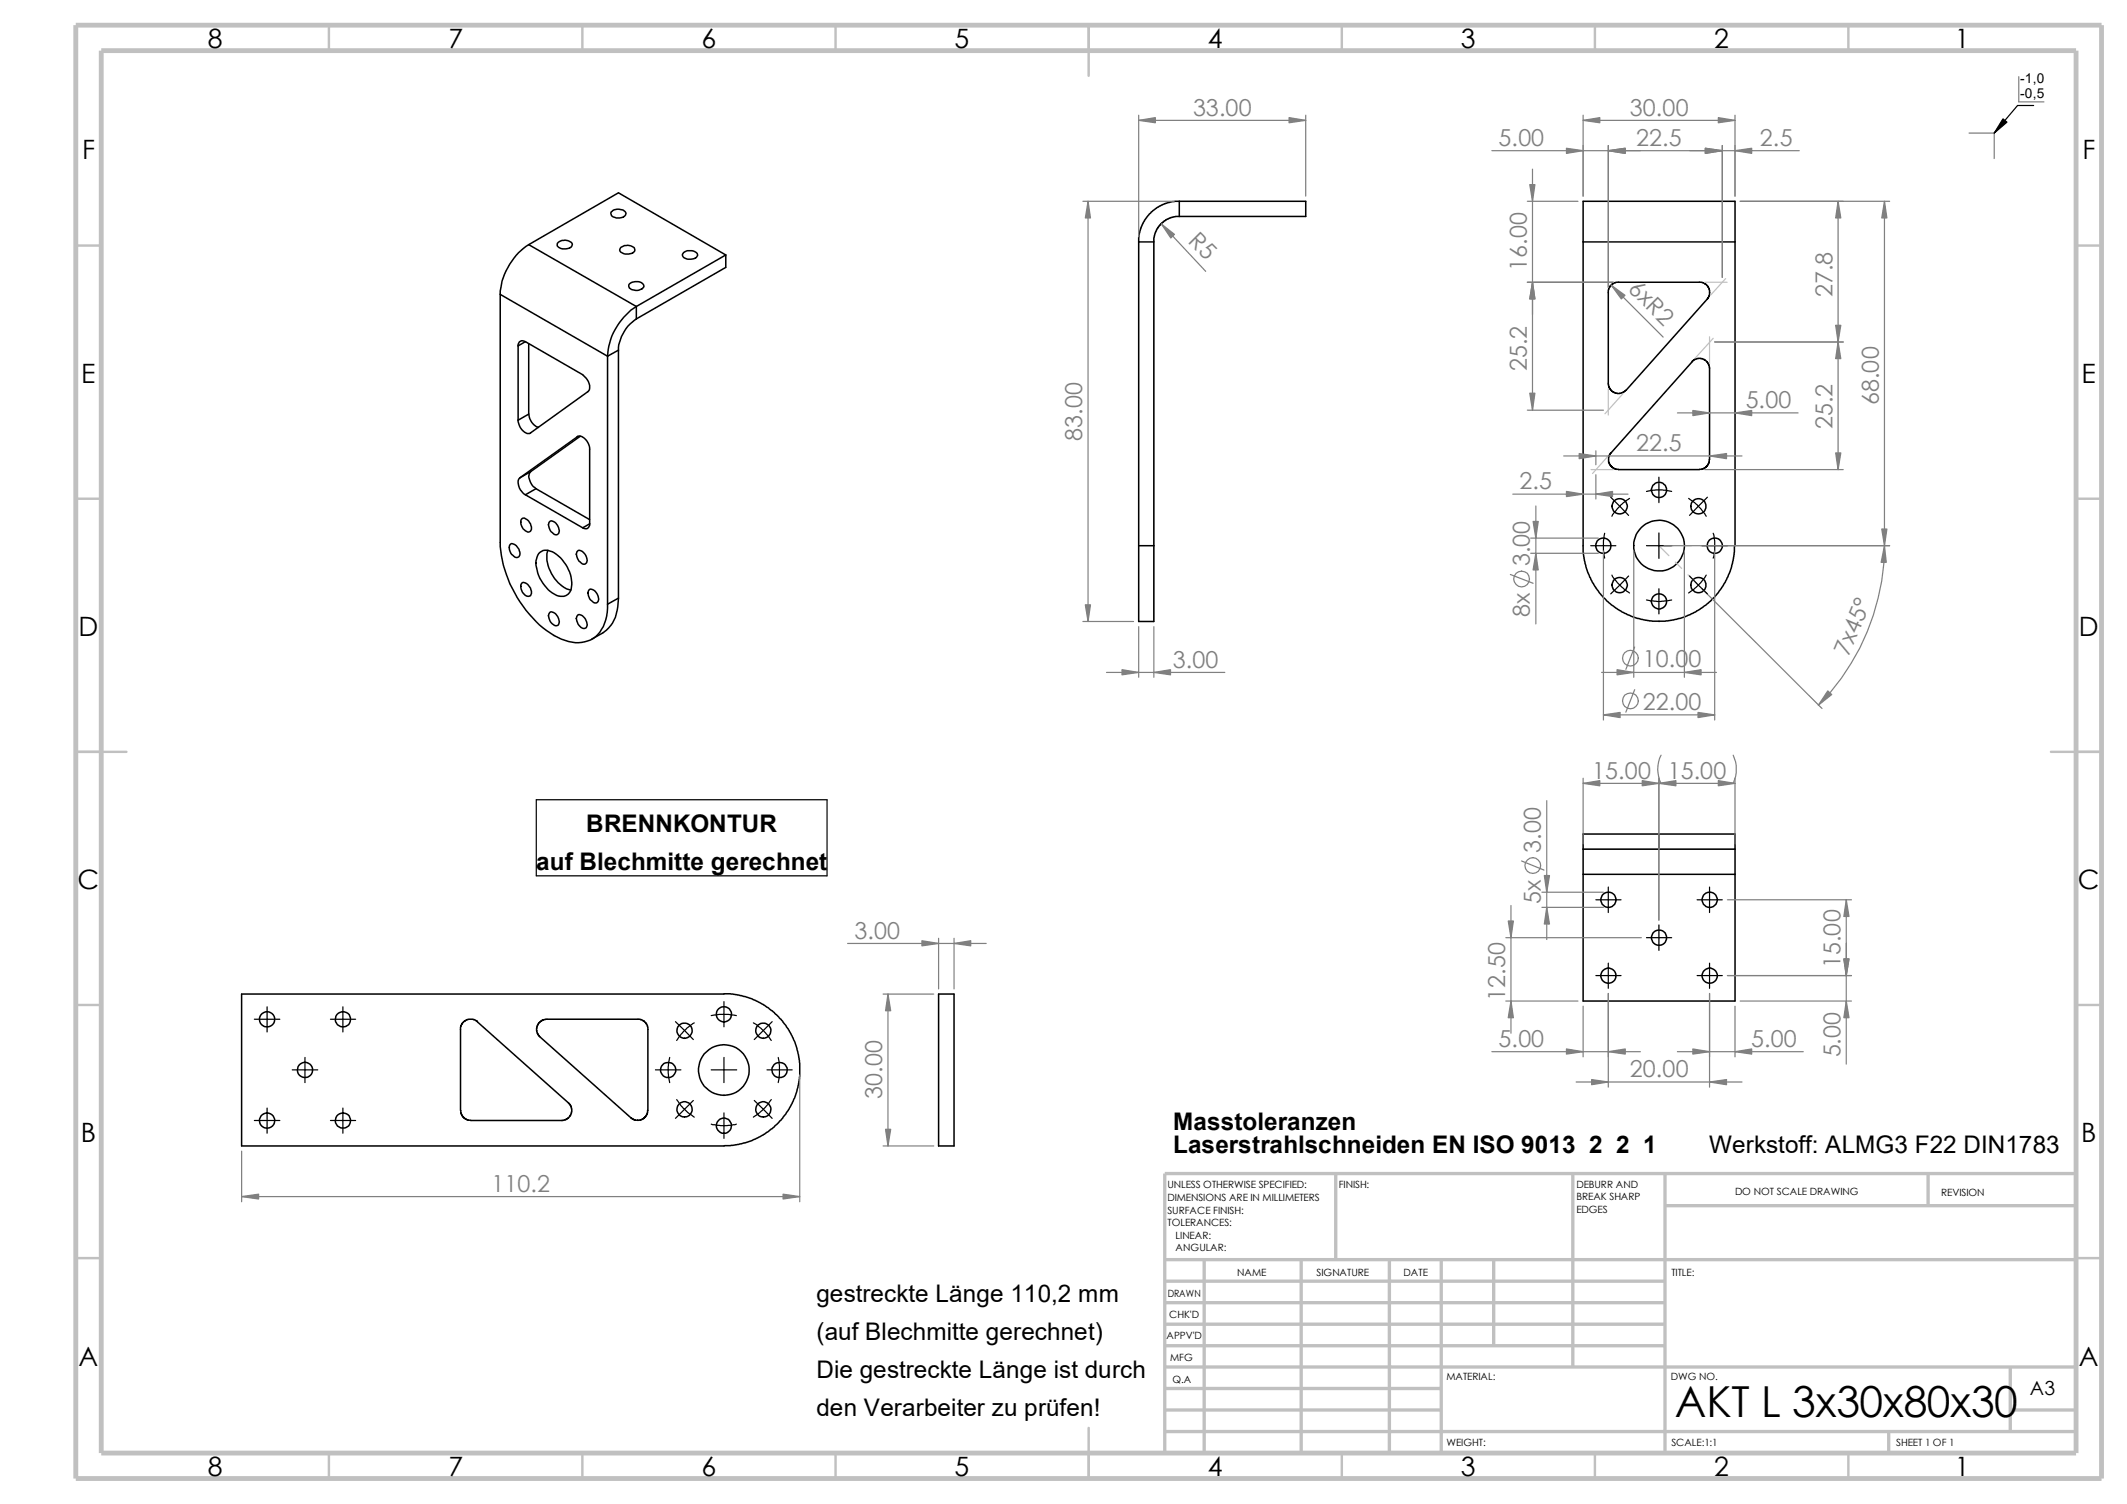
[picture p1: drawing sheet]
<svg xmlns="http://www.w3.org/2000/svg" width="297mm" height="210mm" viewBox="0 0 297 210" stroke-linecap="round" stroke-linejoin="round" font-family="sans-serif">
<g fill="none" stroke="#c0c0c0" stroke-width=".34">
<path d="M45.9 3.5v3.6M81.3 3.5v3.6M116.7 3.5v3.6M152 3.5v7.1M187.4 3.5v3.6M222.7 3.5v3.6M258.1 3.5v3.6M10.6 34.3h3.5M289.9 34.3h3.6M10.6 69.6h3.5M289.9 69.6h3.6M10.6 105h7.1"/>
<path d="M286.4 105h7.1M10.6 140.3h3.5M289.9 140.3h3.6M10.6 175.7h3.5M289.9 175.7h3.6M152 199.4v7.1M45.9 202.9v3.6M81.3 202.9v3.6M116.7 202.9v3.6M187.4 202.9v3.6M222.7 202.9v3.6M258.1 202.9v3.6"/>
</g>
<g fill="none" stroke="#c0c0c0" stroke-width=".47">
<path d="M162.6 178.9h69.9M162.6 175.9h127.3M168.1 175.9v27M181.7 175.9v27M186.5 163.9v12M194 175.9v27M201.3 175.9v27M208.6 175.9v12M219.6 163.9v27M232.5 168.4h57.4M232.5 163.9v39M269.2 163.9v4.5"/>
<path d="M289.9 163.9h-127.3v39M162.6 196.9h38.7M162.6 190.9h127.3M162.6 193.9h38.7M162.6 181.9h69.9M162.6 184.9h69.9M162.6 187.9h69.9M162.6 199.9h127.3M263.7 199.9v3M280.7 196.9h9.2M280.7 190.9v9"/>
</g>
<path d="M10.6 3.5h282.9v203h-282.9zM14.1 7.1h275.8v195.8h-275.8z" fill="none" stroke="#c0c0c0" stroke-width=".68" stroke-linecap="butt"/>
<g fill="none" stroke="#000" stroke-width=".21">
<path d="M73.8 34.2a8.9 8.9 0 0 0-4 6.9M73.8 34.2l15.1 8.6M73.8 34.2l12.6-7.3 14.9 8.7M77.9 34a1.32 1.32 0 0 1 2 .1 1.07 1.07 0 0 1-1.3 .7 .63 .63 0 0 1-.7-.8zM85.3 29.6a1.43 1.43 0 0 1 2.1 .1 .72 .72 0 0 1-.9 .7 .95 .95 0 0 1-1.2-.7zM86.7 34.5a1.39 1.39 0 0 1 1.9 .2 .68 .68 0 0 1-.8 .8 1.14 1.14 0 0 1-1.3-.6zM87.8 39.7a1.43 1.43 0 0 1 2.1 .1 .63 .63 0 0 1-.7 .7 1.3 1.3 0 0 1-1.4-.4zM95.5 35.3a1.35 1.35 0 0 1 1.9 .3 1.11 1.11 0 0 1-1.5 .6 .53 .53 0 0 1-.5-.3 .53 .53 0 0 1 .1-.6zM101.3 35.6l-12.4 7.2M101.3 35.6v1.7l-12.4 7.2M159 33.8h2.1M159 33.8v42.4"/>
<path d="M161.1 33.8v42.4M164.7 28.1h17.6v2.1h-17.6M164.7 28.1v2.1M164.7 30.2h-.6l-.7 .2-.6 .3-.7 .5-.3 .5-.4 .6-.3 .9v.6M164.7 28.1l-1 .1-1.1 .2-.9 .5-1 .7-.8 1-.6 1.1-.3 1.1v1M221.1 33.8v43.3l.1 1.1 .5 1.7 .6 1.4 1.1 1.5 1.6 1.7 1.5 1 1.4 .6 1.7 .5 1.1 .1h.9M221.1 33.8h21.2M221.1 33.8v-5.7h21.2v5.7M225 39.8l.7-.4h11.9l.5 .2 .4 .4 .3 .9-.3 .8-11.4 12.8-.4 .3-.5 .1h-.6l-.4-.2-.5-.5-.1-.5v-13.2zM242.3 33.8v42.4M69.8 41.1v34.6a16.8 16.8 0 0 0 7 12.7 5.8 5.8 0 0 0 5.7 1 5.1 5.1 0 0 0 2.3-5M69.8 41.1l15 8.6"/>
<path d="M72.3 48.3v10.4M73.4 47.7l8 4.6a1.96 1.96 0 0 1 .8 2.3l-8.1 5.9a1.21 1.21 0 0 1-1.5-.9l-.3-.9M73.4 47.7l-1.1 .6M73.4 47.7a.63 .63 0 0 0-.7 0 .63 .63 0 0 0-.4 .6M73.8 57.8a2.17 2.17 0 0 0 1.4 1.9M73.8 57.8l-1.5 .9M73.8 48v9.8M84.8 49.7v34.7M86.4 48.9l-1.6 .8M86.4 48.9v34.6M88.9 44.5a5.6 5.6 0 0 0-2.5 4.4M88.9 42.8v1.7"/>
<path d="M88.9 42.8a9 9 0 0 0-4.1 6.9M71.2 76a.82 .82 0 0 1 1.1 .5 .82 .82 0 0 1-.1 1.4 1.3 1.3 0 0 1-1-1.9zM72.6 66.7a1.4 1.4 0 0 0 .2 1.9l.6 .5M72.9 72.5a.82 .82 0 0 1 1.1 .5 .82 .82 0 0 1-.2 1.3 1.34 1.34 0 0 1-.9-1.8zM73.4 69.1l8 4.6M74.1 65.9l-1.5 .8M74.1 65.9l-.1 .1a1.7 1.7 0 0 0 .5 1.9l.3 .3M74.8 68.2l-1.4 .9M74.8 68.2l7.5 4.4M75.2 77.3a1.49 1.49 0 0 1 1.9-.3 5.2 5.2 0 0 1 2.7 5.3 1.43 1.43 0 0 1-2.4 .7 5.1 5.1 0 0 1-2.5-5zM76.5 76.8a5 5 0 0 0 2.3 5.2l.9 .4M76.8 72.9a.82 .82 0 0 1 1.1 .5 .82 .82 0 0 1-.2 1.3 1.3 1.3 0 0 1-.9-1.8z"/>
<path d="M80.6 61l-8 5.7M80.6 61a1.04 1.04 0 0 1 1.4 .6l.3 .9v10.7M80.6 77a.82 .82 0 0 1 1.1 .5 .82 .82 0 0 1-.1 1.3 1.42 1.42 0 0 1-1-1.8zM80.7 60.9l-.1 .1M81 60.9l-6.9 5M82.3 73.2l-.9 .5M82.3 73.2a.59 .59 0 0 1-.2 .6 .59 .59 0 0 1-.7-.1M159 76.2h2.1M159 76.2v10.6h2.1v-10.6M237.3 65.5h.4l.5-.2 .3-.5 .2-.6v-12.9l-.2-.5-.4-.5-.4-.2-.6-.1-.8 .4-11.4 12.9-.3 .5v.7l.3 .5 .2 .3 .5 .2 .4 .1h11.3M242.2 76.2v.9l-.2 1.1-.4 1.7-.7 1.4-.5 .9-1 1.2-1.8 1.5-1.5 .9-1.5 .6-.9 .2-2.1 .2M72.9 81.4a.82 .82 0 0 1 1.1 .6 .9 .9 0 0 1 0 1.2 1.2 1.2 0 0 1-1.3-1.3z"/>
<path d="M76.8 85.6a.82 .82 0 0 1 1.1 .5 .82 .82 0 0 1-.2 1.3 1.3 1.3 0 0 1-.9-1.8zM80.6 85.9a.82 .82 0 0 1 1.1 .5 .88 .88 0 0 1 0 1.3 1.19 1.19 0 0 1-1.2-1.1v-.2zM82.3 82.4a.82 .82 0 0 1 1.1 .5 .82 .82 0 0 1-.2 1.3 1.3 1.3 0 0 1-.9-1.8zM86.4 83.5a5.5 5.5 0 0 1-1.7 4.5l-2.1 1.2M86.4 83.5l-1.6 .9M221.1 118.6h10.5M221.1 118.6v3.5M231.6 118.6h10.7M231.6 116.5v2.1M231.6 116.5h-10.5v2.1M231.6 116.5h10.7v2.1M242.3 118.6v3.5"/>
<path d="M101.1 138.8h.9l1.1 .1 1.9 .6 1.8 .9 1.3 1 1.2 1.2 1.1 1.8 .6 1 .3 1 .3 1.7 .1 2.2-.3 1.5-.4 1.5-.9 1.8-1 1.3-1.8 1.6-1.8 1-1.5 .6-1.6 .3-1.3 .1h-67.4v-21.2h67.4M131.1 138.8h2.1v21.2h-2.1zM221.1 122.1v17.7h21.2v-17.7M221.1 122.1h21.2M66.7 142.7l-.7-.4-.8 .1-.5 .3-.4 .7v11.7M66.7 142.7l12.8 11.4 .3 .4v.7l-.1 .5-.3 .4-.8 .4h-12.9l-.5-.1-.6-.5-.3-.5v-.3M90.5 143.8l-.1 11.6-.4 .7-.6 .3h-.7l-.6-.3M90.5 143.8l-.2-.9-.4-.4-.5-.2h-13.2l-.8 .4-.3 .4-.2 .5 .1 .7 .3 .4 12.8 11.4"/>
<circle cx="223.9" cy="76.2" r="1.06"/>
<circle cx="226.2" cy="70.7" r="1.07"/>
<circle cx="231.7" cy="68.4" r="1.07"/>
<circle cx="231.7" cy="76.2" r="3.5"/>
<circle cx="237.2" cy="70.7" r="1.07"/>
<circle cx="239.5" cy="76.2" r="1.07"/>
<circle cx="226.2" cy="81.7" r="1.07"/>
<circle cx="231.7" cy="84" r="1.06"/>
<circle cx="237.2" cy="81.7" r="1.07"/>
<circle cx="224.6" cy="125.6" r="1.06"/>
<circle cx="224.6" cy="136.2" r="1.05"/>
<circle cx="231.6" cy="130.9" r="1.06"/>
<circle cx="238.7" cy="125.6" r="1.07"/>
<circle cx="238.8" cy="136.2" r="1.06"/>
<circle cx="37.3" cy="142.3" r="1.07"/>
<circle cx="37.3" cy="156.5" r="1.07"/>
<circle cx="42.6" cy="149.4" r="1.07"/>
<circle cx="47.9" cy="156.5" r="1.06"/>
<circle cx="47.9" cy="142.3" r="1.06"/>
<circle cx="93.3" cy="149.4" r="1.06"/>
<circle cx="95.6" cy="154.9" r="1.06"/>
<circle cx="95.6" cy="143.9" r="1.07"/>
<circle cx="101.1" cy="149.4" r="3.5"/>
<circle cx="101.1" cy="157.2" r="1.05"/>
<circle cx="101.1" cy="141.6" r="1.06"/>
<circle cx="106.6" cy="154.9" r="1.05"/>
<circle cx="106.6" cy="143.9" r="1.06"/>
<circle cx="108.9" cy="149.4" r="1.05"/>
</g>
<g fill="none" stroke="#808080" stroke-width=".17">
<path d="M159 16.8h23.3M159 16.1v17M182.3 16.1v11.3M221.1 16.1v11.3M221.1 16.8h21.2M242.3 16.1v11.3M275 18.6h3.5v3.5M281.9 10.7v3.5h3.5M151.2 28.1h12.8M151.9 28.1v58.7M162.2 31.3l6.2 6.6M208.3 21h42.9"/>
<path d="M213.3 39.4h12M213.3 28.1h7M214 23.6v33.7M224.6 20.3v19.8M225 39.8l7.2 7.3M240.5 20.3v18.4M243 28.1h20.9M256.7 28.1v37.5M263.1 28.1v48.1a31.8 31.8 0 0 1-9.2 22.3M213.3 57.3h10.6M234.2 57.7h16.9M239.4 47.8h18"/>
<path d="M211.2 69h16.1M213.7 75.1h9.5M213.7 77.3h9.5M214.5 70.7v16.4M218.4 63.7h24.8M222.8 62.9v2M222.8 66.3v3.4M223.9 76.9v23.6M228.1 76.9v17.7M232.4 76.2h31.5M235.2 76.9v17.7M238 65.6h19.4"/>
<path d="M239.4 76.9v23.6M151.2 86.8h7.1M154.5 93.9h16.5M159 87.5v7.1M161.1 87.5v7.1M210.9 80.2l3.2 1.2M223.6 93.9h16.1M223.9 99.8h15.5M228.3 96.3l-1.3 3.1M228.3 90.3l-1.3 3.2M237.7 82.2l16.7 16.7M216 111.8v19.4"/>
<path d="M221.1 108.7v9.2M221.1 109.4h21.2M231.6 108.7v19.8M231.9 105.5a4.4 4.4 0 0 0 0 3.9M242 105.5a4.8 4.8 0 0 1 0 3.9M242.3 108.7v9.2M118.4 131.7h19.3M123.3 138.8h7.1M124 138.8v21.2M131.1 131v7.1M133.2 131v7.1M210.3 130.9h18.9"/>
<path d="M210.3 139.8h10M211 126.4v17.9M212.5 120.2l3.1 1.3M215.3 124.6h8.6M215.3 126.7h8.6M224.6 138.7v13.1M238.7 138.7v13.1M241.2 136.2h17.3M241.2 125.6h17.3M243 139.8h15.5M257.8 125.6v23M111.7 150.1v17.7"/>
<path d="M208.3 146.9h20.8M220.1 151.1h23.1M221.1 140.5v7.1M234.2 146.9h17.6M242.3 140.5v7.1M33.7 160.7v7.1M33.7 167.1h78M123.3 160h7.1"/>
<circle cx="212.5" cy="80.9" r="1.1"/>
<circle cx="227.7" cy="97.9" r="1.1"/>
<circle cx="227.7" cy="91.9" r="1.1"/>
<circle cx="214" cy="120.9" r="1.1"/>
</g>
<g fill="none" stroke="#c0c0c0" stroke-width=".17">
<path d="M238 39.4h3.2M241 38.9l-2.2 2.3M224.6 54.3v3.7M226.6 55l-2.5 2.8M238.7 47v3.8M239.2 47.2l-2.5 2.8M222.2 65.6h3.1M224.5 63.8l-2.1 2.3M233.6 76.2h-2l1.4 1.4M233.9 78.5l.9 .9M234.9 76.2h1.3M237.4 76.2h2"/>
<path d="M235.7 80.3l1.5 1.4"/>
</g>
<g fill="#808080" stroke="#808080" stroke-width=".17">
<path d="M255.2 96.5l.6 .5-1.9 1.5z"/>
<path d="M263.1 76.2l.3 2.3h-.7z"/>
<path d="M238.1 20.7l2.4 .3-2.4 .4z"/>
<path d="M224.6 21l2.3-.3v.7z"/>
<path d="M220.5 63.3l2.3 .4-2.3 .4z"/>
<path d="M238.7 63.7l2.4-.4v.8z"/>
<path d="M213.6 54.9h.7l-.3 2.4z"/>
<path d="M214 39.4l.3 2.3h-.7z"/>
<path d="M256.3 45.4h.7l-.3 2.4z"/>
<path d="M256.7 28.1l.3 2.3h-.7z"/>
<path d="M256.7 47.8l.3 2.3h-.7z"/>
<path d="M256.3 63.2h.7l-.3 2.4z"/>
<path d="M222.8 69l2.4-.4v.7z"/>
<path d="M218.7 68.6l2.4 .4-2.4 .3z"/>
<path d="M242.3 21l2.3-.3v.7z"/>
<path d="M263.1 28.1l.4 2.3h-.7z"/>
<path d="M213.6 25.8h.7l-.3 2.3z"/>
<path d="M218.7 20.7l2.4 .3-2.4 .4z"/>
<path d="M242.3 57.7l2.3-.4v.7z"/>
<path d="M225 39.8l1.9 1.4-.5 .5z"/>
<path d="M236.4 57.3l2.3 .4-2.3 .3z"/>
<path d="M239.9 16.4l2.4 .4-2.4 .3z"/>
<path d="M221.1 16.8l2.3-.4v.7z"/>
<path d="M225.8 93.5l2.3 .4-2.3 .3z"/>
<path d="M235.2 93.9l2.3-.4v.7z"/>
<path d="M223.9 99.8l2.3-.3v.7z"/>
<path d="M237.1 99.5l2.3 .3-2.3 .4z"/>
<path d="M262.8 73.9h.7l-.4 2.3z"/>
<path d="M214.1 72.8h.7l-.3 2.3z"/>
<path d="M214.5 77.3l.3 2.3h-.7z"/>
<path d="M211 139.8l.3 2.3h-.7z"/>
<path d="M210.6 128.6h.7l-.3 2.3z"/>
<path d="M218.7 146.5l2.4 .4-2.4 .3z"/>
<path d="M224.6 146.9l2.3-.4v.7z"/>
<path d="M221.1 109.4l2.3-.4v.7z"/>
<path d="M229.3 109l2.3 .4-2.3 .3z"/>
<path d="M239.9 109l2.4 .4-2.4 .3z"/>
<path d="M231.6 109.4l2.4-.4v.7z"/>
<path d="M257.8 139.8l.4 2.3h-.7z"/>
<path d="M257.5 133.9h.7l-.4 2.3z"/>
<path d="M257.8 125.6l.4 2.4h-.7z"/>
<path d="M242.3 146.9l2.3-.4v.7z"/>
<path d="M236.4 146.5l2.3 .4-2.3 .3z"/>
<path d="M238.7 151.1l2.4-.4v.8z"/>
<path d="M222.2 150.7l2.4 .4-2.4 .4z"/>
<path d="M215.6 122.3h.8l-.4 2.3z"/>
<path d="M216 126.7l.4 2.3h-.8z"/>
<path d="M180 16.4l2.3 .4-2.3 .3z"/>
<path d="M156.7 93.5l2.3 .4-2.3 .3z"/>
<path d="M159 16.8l2.3-.4v.7z"/>
<path d="M151.9 28.1l.4 2.3h-.7z"/>
<path d="M151.6 84.5h.7l-.4 2.3z"/>
<path d="M161.1 93.9l2.3-.4v.7z"/>
<path d="M162.2 31.3l1.8 1.4-.5 .5z"/>
<path d="M123.7 157.7h.7l-.4 2.3z"/>
<path d="M124 138.8l.4 2.3h-.7z"/>
<path d="M128.7 131.4l2.4 .3-2.4 .4z"/>
<path d="M133.2 131.7l2.4-.3v.7z"/>
<path d="M33.7 167.1l2.4-.3v.6z"/>
<path d="M109.3 166.8l2.4 .3-2.4 .3z"/>
</g>
<g fill="none" stroke="#000" stroke-width=".17">
<path d="M284 14.7h-2.3l-3.2 3.9M222.1 76.2h3.5M224.1 74.5a9 9 0 0 0 0 3.4M224.9 69.4l1.3 1.3M226.2 70.7l1.2 1.3M226.2 70.7l-.8 .8-.3 .6M227.5 69.6l-1.3 1.1M229.9 68.6a7.4 7.4 0 0 1 3.5 0M229.9 76.2h3.5M231.6 66.6v3.6M231.6 74.4v3.6M235.8 69.6l1.4 1.1"/>
<path d="M237.2 70.7l1.1 1.4M237.2 70.7l-1.3 1.3M237.7 76.2h3.5M238.4 69.4l-1.2 1.3M239.2 74.5a7.2 7.2 0 0 1 0 3.4M225.1 80.3l.3 .6 .8 .8M226.2 81.7l-1.3 1.2M226.2 81.7l1.3 1.1M227.4 80.4l-1.2 1.3M229.9 83.8a7.4 7.4 0 0 0 3.5 0M231.6 82.2v3.5M235.9 80.4l1.3 1.3"/>
<path d="M237.2 81.7l-1.4 1.1M237.2 81.7l1.2 1.2M238.3 80.3l-1.1 1.4M74.9 111.7h40.6v10.6h-40.6zM101.1 139.9v3.5M222.8 125.6h3.6M222.8 136.2h3.6M224.6 123.9v3.5M224.6 134.5v3.5M229.9 130.9h3.5M231.6 129.2v3.5M237 125.6h3.5"/>
<path d="M237 136.2h3.5M238.7 123.9v3.5M238.7 134.5v3.5M35.5 142.3h3.6M35.5 156.5h3.6M37.3 140.6v3.5M37.3 154.7v3.5M40.8 149.4h3.6M42.6 147.7v3.5M46.1 142.3h3.6M46.1 156.5h3.6M47.9 140.6v3.5"/>
<path d="M47.9 154.7v3.5M91.5 149.4h3.6M93.5 147.7a7.4 7.4 0 0 0 0 3.5M94.3 142.7l1.3 1.2M94.5 153.5a8.5 8.5 0 0 0 2.4 2.5M95.6 143.9l-1.1 1.4M95.6 143.9l1.2 1.3M96.8 153.7l-2.5 2.5M96.9 142.8l-1.3 1.1M99.3 149.4h3.6M99.3 157a7.4 7.4 0 0 0 3.5 0M99.3 141.8a9.2 9.2 0 0 1 3.5 0"/>
<path d="M101.1 147.7v3.5M101.1 155.4v3.6M105.2 142.8a6.9 6.9 0 0 1 2.5 2.5M105.3 153.7l1.3 1.2M106.6 154.9l1.2 1.3M106.6 154.9l-1.4 1.1M107.1 149.4h3.5M107.7 153.5l-1.1 1.4M107.8 142.7l-2.5 2.5M108.7 147.7a9.2 9.2 0 0 1 0 3.5"/>
</g>
<path d="M279.7 16.6l.5 .5-1.7 1.5z" fill="#000" stroke="#000" stroke-width=".17"/>
<text font-size="6" x="233.9" y="197.9">AKT L 3x30x80x30</text>
<g font-size="3.7">
<text x="29" y="6.7">8</text>
<text x="62.6" y="6.7">7</text>
<text x="98" y="6.7">6</text>
<text x="133.3" y="6.7">5</text>
<text x="168.7" y="6.7">4</text>
<text x="204" y="6.7">3</text>
<text x="239.4" y="6.7">2</text>
<text x="273" y="6.7">1</text>
<text x="11.5" y="22.1">F</text>
<text x="290.8" y="22.1">F</text>
<text x="11.3" y="53.4">E</text>
<text x="290.7" y="53.4">E</text>
<text x="11" y="88.8">D</text>
<text x="290.3" y="88.8">D</text>
<text x="10.8" y="124.1">C</text>
<text x="290.2" y="124.1">C</text>
<text x="11.3" y="159.5">B</text>
<text x="290.6" y="159.5">B</text>
<text x="11" y="190.8">A</text>
<text x="290.3" y="190.8">A</text>
<text x="29" y="206.2">8</text>
<text x="62.6" y="206.2">7</text>
<text x="98" y="206.2">6</text>
<text x="133.3" y="206.2">5</text>
<text x="168.7" y="206.2">4</text>
<text x="204" y="206.2">3</text>
<text x="239.4" y="206.2">2</text>
<text x="273" y="206.2">1</text>
</g>
<g font-size="3.4">
<text x="81.9" y="116.2">BRENNKONTUR</text>
<text x="74.9" y="121.5">auf Blechmitte gerechnet</text>
<text x="163.8" y="157.8">Masstoleranzen</text>
<text x="163.8" y="161">Laserstrahlschneiden EN ISO 9013 2 2 1</text>
<text x="238.7" y="161">Werkstoff: ALMG3 F22 DIN1783</text>
<text x="114" y="181.8">gestreckte Länge 110,2 mm</text>
<text x="114" y="187.1">(auf Blechmitte gerechnet)</text>
<text x="114" y="192.4">Die gestreckte Länge ist durch</text>
<text x="114" y="197.7">den Verarbeiter zu prüfen!</text>
</g>
<g font-size="3.3" fill="#808080">
<text x="166.6" y="16.1">33.00</text>
<text x="227.6" y="16.1">30.00</text>
<text x="209.3" y="20.4">5.00</text>
<text x="228.5" y="20.4">22.5</text>
<text x="245.8" y="20.4">2.5</text>
<text x="165.8" y="33.8" transform="rotate(45 165.8 33.8)">R5</text>
<text x="213.2" y="37.8" transform="rotate(-90 213.2 37.8)">16.00</text>
<text x="227.2" y="40.5" transform="rotate(45 227.2 40.5)">6xR2</text>
<text x="255.9" y="41.5" transform="rotate(-90 255.9 41.5)">27.8</text>
<text x="213.2" y="51.8" transform="rotate(-90 213.2 51.8)">25.2</text>
<text x="243.8" y="57">5.00</text>
<text x="255.9" y="59.9" transform="rotate(-90 255.9 59.9)">25.2</text>
<text x="262.3" y="56.6" transform="rotate(-90 262.3 56.6)">68.00</text>
<text x="151.1" y="61.5" transform="rotate(-90 151.1 61.5)">83.00</text>
<text x="228.5" y="63">22.5</text>
<text x="212.2" y="68.3">2.5</text>
<text x="213.6" y="79.1" transform="rotate(-90 213.6 79.1)">3.00</text>
<text x="213.6" y="86.2" transform="rotate(-90 213.6 86.2)">8x</text>
<text x="163.8" y="93.2">3.00</text>
<text x="229.4" y="93.2">10.00</text>
<text x="258.1" y="91.7" transform="rotate(-67 258.1 91.7)">7x45°</text>
<text x="229.4" y="99.1">22.00</text>
<text x="222.3" y="108.7">15.00</text>
<text x="232.9" y="108.7">15.00</text>
<text x="215.1" y="119.1" transform="rotate(-90 215.1 119.1)">3.00</text>
<text x="119.3" y="131.1">3.00</text>
<text x="215.1" y="126.2" transform="rotate(-90 215.1 126.2)">5x</text>
<text x="257" y="135.2" transform="rotate(-90 257 135.2)">15.00</text>
<text x="210.2" y="139.7" transform="rotate(-90 210.2 139.7)">12.50</text>
<text x="209.3" y="146.2">5.00</text>
<text x="244.5" y="146.2">5.00</text>
<text x="257" y="147.6" transform="rotate(-90 257 147.6)">5.00</text>
<text x="123.2" y="153.5" transform="rotate(-90 123.2 153.5)">30.00</text>
<text x="227.6" y="150.4">20.00</text>
<text x="68.6" y="166.4">110.2</text>
</g>
<text font-size="2.7" x="283.5" y="194.8">A3</text>
<g font-size="1.9">
<text x="282.1" y="11.6">-1,0</text>
<text x="282.1" y="13.7">-0,5</text>
</g>
<g font-size="1.4">
<text x="163" y="165.9">UNLESS OTHERWISE SPECIFIED:</text>
<text x="163" y="167.7">DIMENSIONS ARE IN MILLIMETERS</text>
<text x="186.9" y="165.9">FINISH:</text>
<text x="220.1" y="165.9">DEBURR AND</text>
<text x="220.1" y="167.6">BREAK SHARP</text>
<text x="242.3" y="166.9">DO NOT SCALE DRAWING</text>
<text x="271.1" y="167">REVISION</text>
<text x="163" y="171.2">TOLERANCES:</text>
<text x="163" y="169.5">SURFACE FINISH:</text>
<text x="164.2" y="173">LINEAR:</text>
<text x="220.1" y="169.4">EDGES</text>
<text x="164.2" y="174.8">ANGULAR:</text>
<text x="172.8" y="178.2">NAME</text>
<text x="183.9" y="178.2">SIGNATURE</text>
<text x="196" y="178.2">DATE</text>
<text x="233.4" y="178.2">TITLE:</text>
<text x="163.1" y="181.1">DRAWN</text>
<text x="163.3" y="184.1">CHK'D</text>
<text x="162.9" y="187">APPV'D</text>
<text x="163.4" y="190.1">MFG</text>
<text x="163.7" y="193.1">Q.A</text>
<text x="202" y="192.7">MATERIAL:</text>
<text x="233.3" y="192.7">DWG NO.</text>
<text x="202" y="201.9">WEIGHT:</text>
<text x="233.4" y="202">SCALE:1:1</text>
<text x="264.8" y="202">SHEET 1 OF 1</text>
</g>
</svg>
